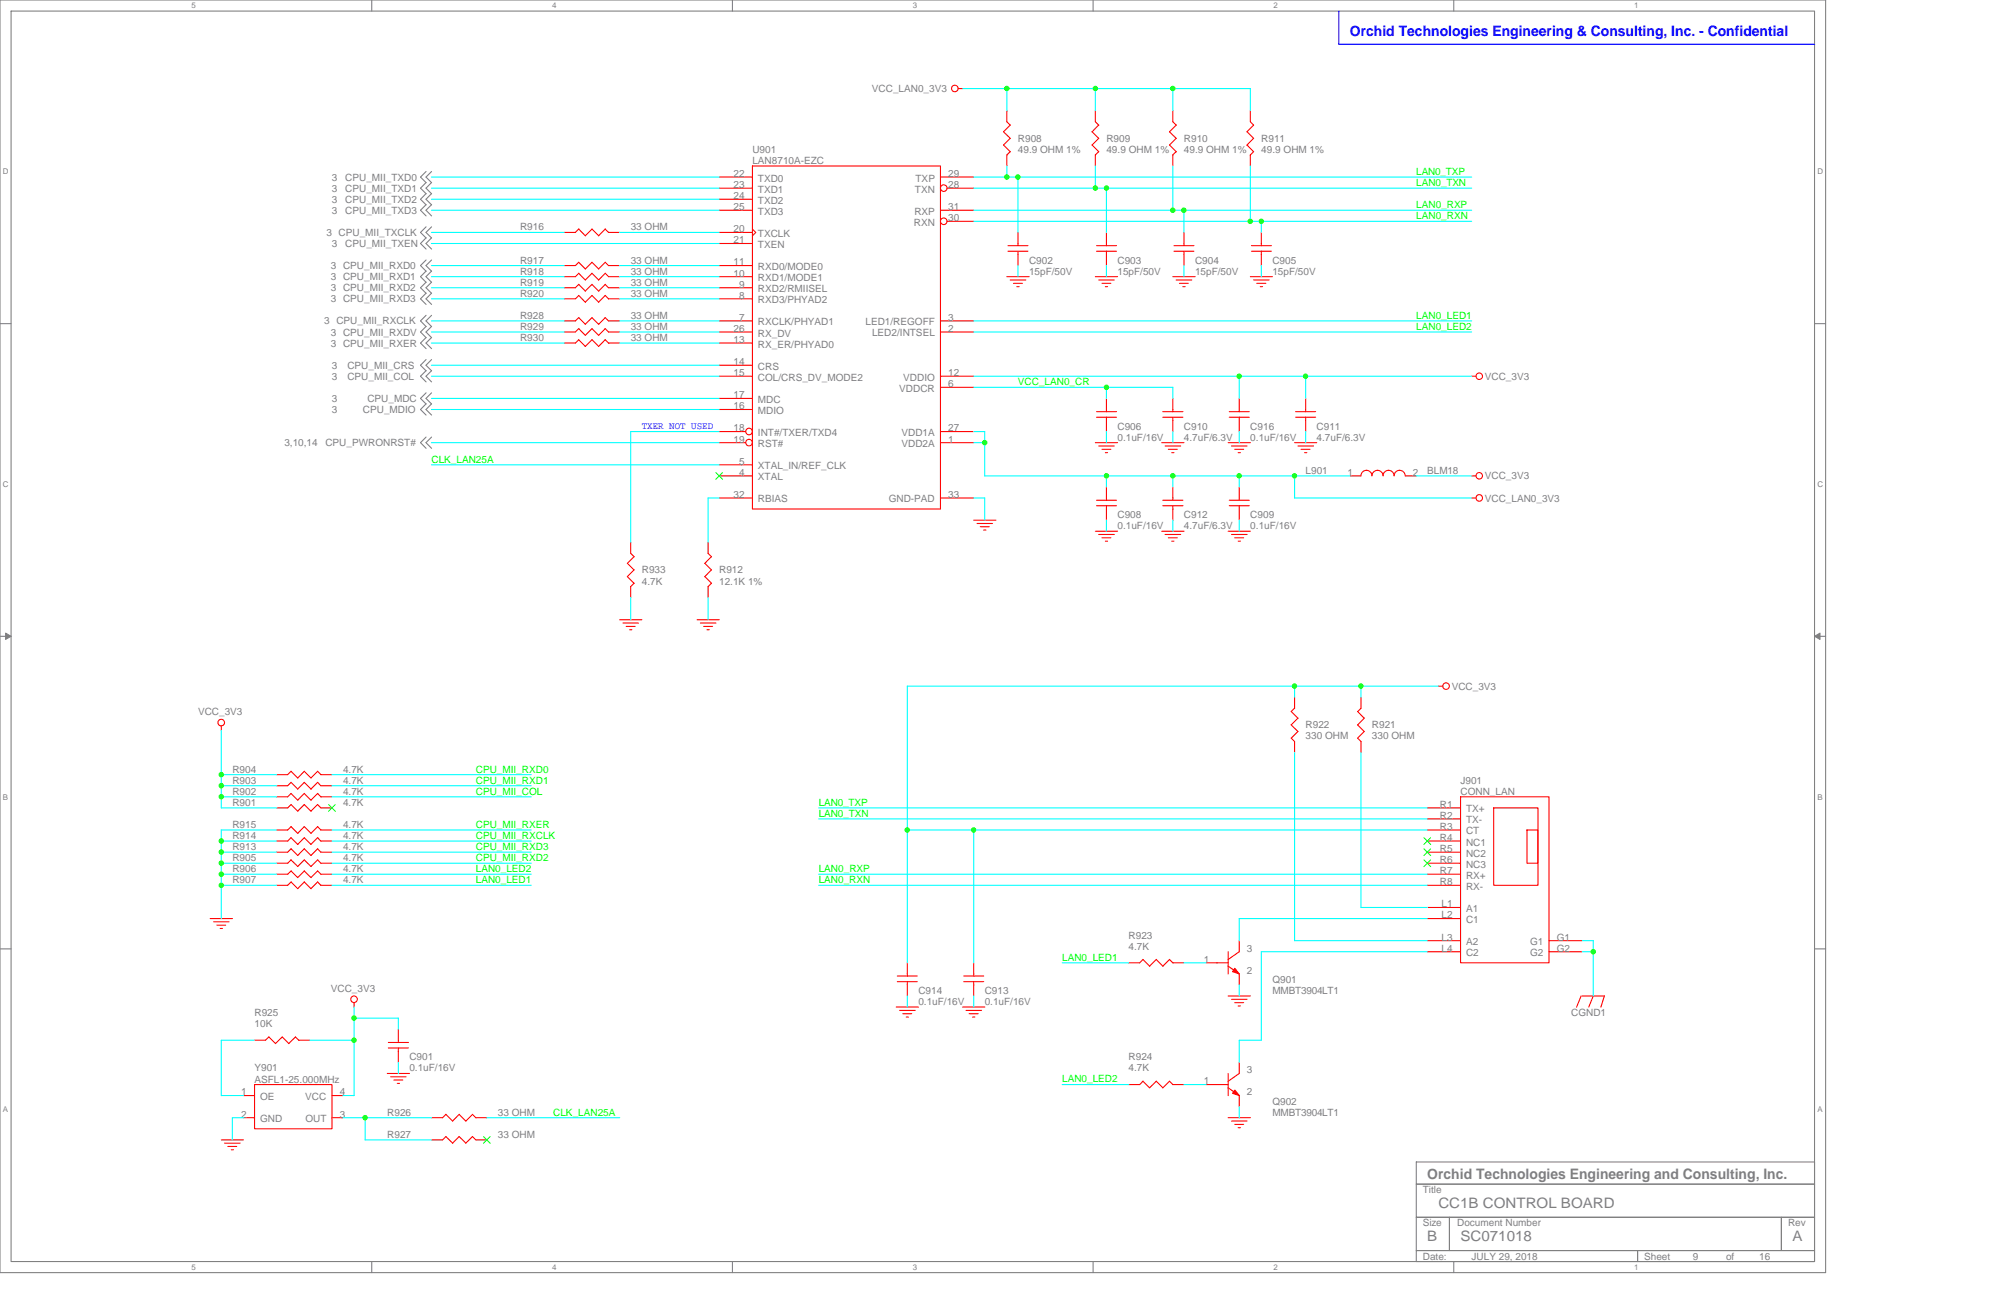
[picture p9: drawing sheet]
<svg xmlns="http://www.w3.org/2000/svg" width="432mm" height="279mm" viewBox="0 0 432 279" stroke-linecap="round" stroke-linejoin="round" font-family="sans-serif">
<path d="M0 0h394v274.6h-394zM2.4 2.4h389.2v269.8h-389.2z" fill="none" stroke="#808080" stroke-width=".23"/>
<g fill="#fff">
<path d="M41.3 .3h.9v1.8h-.9z"/>
<path d="M41.3 272.4h.9v1.9h-.9z"/>
</g>
<path d="M80.2 0v2.4M80.2 272.2v2.4" fill="none" stroke="#808080" stroke-width=".23"/>
<g fill="#fff">
<path d="M119.1 .3h1v1.8h-1z"/>
<path d="M119.1 272.4h1v1.9h-1z"/>
</g>
<path d="M158.1 0v2.4M158.1 272.2v2.4" fill="none" stroke="#808080" stroke-width=".23"/>
<g fill="#fff">
<path d="M197 .3h.9v1.8h-.9z"/>
<path d="M197 272.4h.9v1.9h-.9z"/>
</g>
<path d="M235.9 0v2.4M235.9 272.2v2.4" fill="none" stroke="#808080" stroke-width=".23"/>
<g fill="#fff">
<path d="M274.8 .3h.9v1.8h-.9z"/>
<path d="M274.8 272.4h.9v1.9h-.9z"/>
</g>
<path d="M313.7 0v2.4M313.7 272.2v2.4" fill="none" stroke="#808080" stroke-width=".23"/>
<g fill="#fff">
<path d="M352.6 .3h.9v1.8h-.9z"/>
<path d="M352.6 272.4h.9v1.9h-.9z"/>
<path d="M.6 36.1h1.2v1.9h-1.2z"/>
<path d="M392.2 36.1h1.2v1.9h-1.2z"/>
<path d="M.6 103.5h1.2v1.9h-1.2z"/>
<path d="M392.2 103.5h1.2v1.9h-1.2z"/>
</g>
<path d="M0 69.8h2.4M391.6 69.8h2.4" fill="none" stroke="#808080" stroke-width=".23"/>
<g fill="#fff">
<path d="M.6 171h1.1v1.9h-1.1z"/>
<path d="M392.2 171h1.1v1.9h-1.1z"/>
</g>
<path d="M0 137.3h2.4M391.6 137.3h2.4" fill="none" stroke="#808080" stroke-width=".23"/>
<g fill="#808080" stroke="#808080" stroke-width=".22">
<path d="M1.2 136.6l1.2 .7-1.2 .7z"/>
<path d="M391.6 137.3l1.1-.7v1.4z"/>
</g>
<g fill="#fff">
<path d="M.6 238.4h1.1v1.9h-1.1z"/>
<path d="M392.2 238.4h1.1v1.9h-1.1z"/>
</g>
<g fill="none" stroke="#808080" stroke-width=".23">
<path d="M91.9 37l-1.2 1.2 1.2 1.2M91.9 39.4l-1.2 1.2 1.2 1.2M93.1 37l-1.2 1.2 1.2 1.2M93.1 39.4l-1.2 1.2 1.2 1.2M91.9 56.1l-1.2 1.2 1.2 1.2M91.9 58.5l-1.2 1.2 1.2 1.2M91.9 41.8l-1.2 1.2 1.2 1.2M91.9 44.2l-1.2 1.2 1.2 1.2M91.9 48.9l-1.2 1.2 1.2 1.3M91.9 51.3l-1.2 1.2 1.2 1.2M93.1 56.1l-1.2 1.2 1.2 1.2M93.1 58.5l-1.2 1.2 1.2 1.2"/>
<path d="M93.1 41.8l-1.2 1.2 1.2 1.2M93.1 44.2l-1.2 1.2 1.2 1.2M93.1 48.9l-1.2 1.2 1.2 1.3M93.1 51.3l-1.2 1.2 1.2 1.2M91.9 60.9l-1.2 1.2 1.2 1.2M91.9 63.2l-1.2 1.3 1.2 1.2M91.9 68l-1.2 1.2 1.2 1.3M91.9 70.4l-1.2 1.2 1.2 1.3-1.2 1.1 1.2 1.2M91.9 80l-1.2 1.2 1.2 1.2M91.9 77.6l-1.2 1.2 1.2 1.2M93.1 60.9l-1.2 1.2 1.2 1.2M93.1 63.2l-1.2 1.3 1.2 1.2"/>
<path d="M93.1 68l-1.2 1.2 1.2 1.3M93.1 70.4l-1.2 1.2 1.2 1.3-1.2 1.1 1.2 1.2M93.1 80l-1.2 1.2 1.2 1.2M93.1 77.6l-1.2 1.2 1.2 1.2M91.9 84.8l-1.2 1.2 1.2 1.2M91.9 87.1l-1.2 1.2 1.2 1.3M91.9 94.3l-1.2 1.2 1.2 1.2M93.1 84.8l-1.2 1.2 1.2 1.2M93.1 87.1l-1.2 1.2 1.2 1.3M93.1 94.3l-1.2 1.2 1.2 1.2M0 204.7h2.4M391.6 204.7h2.4"/>
<path d="M305.6 250.7h86v4.8h-86zM305.6 255.5h86v7.1h-86zM305.6 262.6h7.2v7.2h-7.2zM305.6 269.8h47.8v2.4h-47.8zM312.8 262.6h71.6v7.2h-71.6zM353.4 269.8h38.2v2.4h-38.2zM384.4 262.6h7.2v7.2h-7.2z"/>
</g>
<path d="M288.9 2.4v7.2l102.7-.1" fill="none" stroke="#00f" stroke-width=".23"/>
<g fill="none" stroke="#f00" stroke-width=".23">
<path d="M206.8 19.1h1M155.2 38.2h7.2M162.4 35.8h40.5v74h-40.5zM202.9 38.2h7.2M217.3 23.9v2.4l.7 .7M217.3 33.4v2.4M218 27l-1.5 1.4 1.5 1.5M218 29.8l-1.5 1.5 1.5 1.4-.7 .7M236.4 23.9v2.4l.7 .7M237.1 27l-1.5 1.4 1.5 1.5M237.1 29.8l-1.5 1.5 1.5 1.4-.8 .7 .1 2.4M253.1 23.9v2.4l.7 .7"/>
<path d="M253.8 29.8l-1.4 1.5 1.4 1.4-.7 .7v2.4M253.8 27l-1.5 1.4 1.5 1.5M269.8 23.9v2.4l.7 .7M270.5 27l-1.4 1.4 1.4 1.5M270.5 29.8l-1.4 1.5 1.4 1.4M270.5 32.7l-.7 .7v2.4M121.8 59.7h2.4l.7-.8 1.4 1.5M121.8 57.3h2.4l.7-.7 1.4 1.4M121.8 50.1h2.4l.7-.7 1.4 1.5M126.3 58l1.5-1.4 1.4 1.4M131.3 59.7h2.4M131.3 57.3h2.4"/>
<path d="M131.3 50.1h2.4M131.3 57.3l-.7-.7-1.4 1.4M131.3 50.2l-.7-.8-1.4 1.5-1.4-1.5-1.5 1.5M131.3 59.7l-.7-.8-1.4 1.5-1.4-1.5-1.5 1.5M155.2 59.7h7.2M155.2 57.3h7.2M155.2 50.1h7.2M155.2 40.6h7.2M155.2 43h7.2M155.2 45.4h7.2M155.2 52.5h7.2M162.4 49.4l.7 .7-.7 .8"/>
<path d="M202.9 45.4h7.2M204.4 40.6h5.7M204.4 47.8h5.7M217.3 59.7h4.8M217.5 54.2h4.3M217.5 53h4.3M219.7 50.1v2.9M219.7 54.2v3.1M236.4 59.7h4.8M236.6 54.2h4.3M236.6 53h4.3M238.8 50.1v2.9"/>
<path d="M238.8 54.2v3.1M253.1 59.7h4.8M253.3 54.2h4.3M253.3 53h4.3M255.5 50.1v2.9M255.5 54.2v3.1M269.8 59.7h4.8M270 54.2h4.4M270 53h4.4M272.2 50.1v2.9M272.2 54.2v3.1M121.8 71.6h2.4l.7-.7 1.4 1.5"/>
<path d="M121.8 69.2h2.4l.7-.7 1.4 1.5M121.8 62.1h2.4l.7-.8 1.4 1.5M124.9 73.3l1.4 1.5M124.9 63.8l1.4 1.4M124.9 73.3l-.7 .7h-2.4M124.9 63.7l-.7 .8h-2.4M126.3 62.8l1.5-1.5 1.4 1.5M127.7 73.3l1.5 1.5M127.7 63.8l1.5 1.4M127.8 73.3l-1.5 1.4M127.8 63.7l-1.5 1.5M130.6 73.3l.7 .7"/>
<path d="M130.6 63.8l.7 .7M130.6 73.3l-1.4 1.4M130.6 63.7l-1.4 1.5M131.3 71.6h2.4M131.3 74h2.4M131.3 69.2h2.4M131.3 62.1h2.4M131.3 64.5h2.4M131.3 71.6l-.7-.7-1.4 1.5-1.4-1.5-1.5 1.4M131.3 69.3l-.7-.8-1.4 1.5-1.4-1.5-1.5 1.5M131.3 62.1l-.7-.8-1.4 1.5M155.2 71.6h7.2"/>
<path d="M155.2 74h7.2M155.2 69.2h7.2M155.2 62.1h7.2M155.2 64.5h7.2M155.2 78.8h7.2M202.9 71.6h7.2M202.9 69.2h7.2M218 60.4h3.4M218.7 61.1h1.9M219.4 61.8h.5M237.1 60.4h3.4M237.8 61.1h1.9"/>
<path d="M238.5 61.8h.5M253.8 60.4h3.4M254.5 61.1h1.9M255.2 61.8h.5M270.5 60.4h3.4M271.2 61.1h2M271.9 61.8h.6M155.2 81.2h7.2M155.2 95.5h5.7M155.2 86h7.2M155.2 88.3h7.2M155.2 93.1h5.7"/>
<path d="M202.9 81.2h7.2M202.9 95.5h7.2M202.9 93.1h7.2M202.9 83.6h7.2M236.4 95.5h4.8M236.6 90h4.3M236.6 88.8h4.3M237.1 96.2h3.4M237.8 96.9h1.9M238.5 97.7h.5M238.8 86v2.8M238.8 90v3.1"/>
<path d="M250.7 95.5h4.8M250.9 90h4.4M250.9 88.8h4.4M251.4 96.2h3.4M252.1 96.9h1.9M252.9 97.7h.4M253.1 86v2.8M253.1 90v3.1M265 95.5h4.8M265.3 90h4.3M265.3 88.8h4.3M265.7 96.2h3.4"/>
<path d="M266.4 96.9h2M267.2 97.7h.5M267.4 86v2.8M267.4 90v3.1M279.4 95.5h4.7M279.6 90h4.3M279.6 88.8h4.3M280.1 96.2h3.3M280.8 96.9h1.9M281.5 97.7h.5M281.7 86v2.8M281.7 90v3.1"/>
<path d="M317.5 81.2h1M136.1 117v2.4l.7 .7M152.8 117v2.4l.7 .7M155.2 102.7h7.2M155.2 107.4h7.2M155.2 100.3h7.2M202.9 107.4h7.2M210.1 112.2h4.8M210.8 112.9h3.4M211.5 113.6h2M212.3 114.4h.5M236.4 114.6h4.8"/>
<path d="M236.6 109.1h4.3M236.6 107.9h4.3M237.1 115.3h3.4M237.8 116h1.9M238.5 116.8h.5M238.8 105.1v2.8M238.8 109.1v3.1M250.7 114.6h4.8M250.9 109.1h4.4M250.9 107.9h4.4M251.4 115.3h3.4M252.1 116h1.9"/>
<path d="M252.9 116.8h.4M253.1 105.1v2.8M253.1 109.1v3.1M265 114.6h4.8M265.3 109.1h4.3M265.3 107.9h4.3M265.7 115.3h3.4M266.4 116h2M267.2 116.8h.5M267.4 105.1v2.8M267.4 109.1v3.1M291.3 102.7h2.4a1.17 1.17 0 0 1 1.2-1.2 1.2 1.2 0 0 1 1.2 1.2 1.2 1.2 0 0 1 1.2-1.2 1.2 1.2 0 0 1 1.1 1.2 1.2 1.2 0 0 1 1.2-1.2 1.2 1.2 0 0 1 1.2 1.2 1.2 1.2 0 0 1 1.2-1.2 1.2 1.2 0 0 1 1.2 1.2h2.4"/>
<path d="M317.5 102.7h1M317.5 107.4h1M133.7 133.7h4.8M134.4 134.4h3.4M135.1 135.1h2M135.9 135.9h.5M136.1 126.6v2.3M136.8 120.1l-1.4 1.5 1.4 1.4M136.8 123l-1.4 1.4 1.4 1.5M136.8 125.8l-.7 .8M150.4 133.7h4.8M151.1 134.4h3.4"/>
<path d="M151.8 135.1h2M152.6 135.9h.5M153.5 120.1l-1.4 1.5 1.4 1.4M153.5 123l-1.4 1.4 1.4 1.5-.7 .7v2.3M47.8 156.6v1M278.6 153.5l1.5 1.4-1.5 1.5 1.5 1.4-1.5 1.4 .8 .8v2.4M279.4 150.4v2.4M279.4 152.8l-.8 .7M292.9 159.2l.8 .8v2.4M292.9 156.4l1.5 1.4-1.4 1.5M292.9 153.5l1.5 1.4-1.4 1.5M293.7 150.4v2.4l-.7 .7"/>
<path d="M310.4 148h.9M62.8 166.4l1.5 1.5M62.8 173.6l-.7 .7h-2.4M62.8 168.8l-.7 .7h-2.4M62.8 166.4l-.7 .7h-2.4M62.8 178.3l-.7 .8h-2.4M62.8 171.2l-.7 .7h-2.4M65.7 166.4l1.4 1.5M65.7 173.6l-1.4 1.4-1.5-1.4M65.7 166.4l-1.5 1.5M68.5 173.6l.8 .7M68.5 168.8l.8 .7"/>
<path d="M68.5 166.4l.8 .8M68.5 178.4l.8 .7M68.5 171.2l.8 .7M68.6 173.6l-1.5 1.4-1.4-1.4M68.6 168.8l-1.5 1.5-1.4-1.5-1.4 1.5-1.5-1.5M68.6 166.4l-1.5 1.5M68.6 178.3l-1.5 1.5-1.4-1.5-1.4 1.5-1.5-1.4M68.6 171.2l-1.5 1.5-1.4-1.5-1.4 1.5-1.5-1.5M69.2 169.5h2.4M69.2 167.1h2.4M69.2 179.1h2.4M69.2 174.3h2.4"/>
<path d="M69.2 171.9h2.4M308 179.1h7.2M308 174.3h7.2M308 176.7h7.2M315.2 171.9h19.1v35.8h-19.1zM322.3 174.3h9.6v16.7h-9.6zM329.5 179.1h2.4v7.1h-2.4zM45.4 198.2h4.8M46.1 198.9h3.3M46.8 199.6h1.9M62.8 183.1l1.5 1.5M62.8 185.5l1.5 1.5"/>
<path d="M62.8 180.7l-.7 .8h-2.4M62.8 190.3l-.7 .7h-2.4M62.8 183.1l-.7 .8h-2.4M62.8 185.5l-.7 .7h-2.4M62.8 187.9l-.7 .7h-2.4M64.2 186.9l1.5-1.4 1.4 1.5M65.7 183.1l1.4 1.5M65.7 183.1l-1.5 1.5M68.5 180.7l.8 .8M68.5 190.3l.8 .7M68.5 183.1l.8 .8M68.5 185.5l.8 .8"/>
<path d="M68.5 187.9l.8 .7M68.6 180.7l-1.5 1.5-1.4-1.5-1.4 1.5-1.5-1.5M68.6 190.3l-1.5 1.4-1.4-1.4-1.4 1.4-1.5-1.4M68.6 183.1l-1.5 1.5M68.6 185.5l-1.5 1.4M68.6 187.9l-1.5 1.5-1.4-1.5-1.4 1.5-1.5-1.5M69.2 183.9h2.4M69.2 181.5h2.4M69.2 186.2h2.4M69.2 188.6h2.4M69.2 191h2.4M308 198.2h7.2"/>
<path d="M308 183.9h7.2M308 181.5h7.2M308 186.2h7.2M308 188.6h7.2M308 191h7.2M308 195.8h7.2M47.5 200.3h.5M76.4 216.3v1M193.4 217.3h4.8M193.6 211.8h4.4M193.6 210.6h4.4M194.1 218h3.4"/>
<path d="M194.8 218.7h1.9M195.6 219.4h.4M195.8 207.7v2.9M195.8 211.8v3.1M207.7 217.3h4.8M208 211.8h4.3M208 210.6h4.3M208.4 218h3.4M209.1 218.7h2M209.9 219.4h.5M210.1 207.7v2.9M210.1 211.8v3.1"/>
<path d="M243.5 207.7h2.4l.8-.7 1.4 1.5M248.1 208.4l1.4-1.4 1.5 1.5M253.1 207.7h2.4M253.1 207.8l-.7-.8-1.5 1.4M260.2 207.7h4.8M265 214.9h4.8M265 208.4l2.4 1.7v2.4M265 205.3v4.8M265.7 215.6h3.4M266.4 216.3h2M267.2 217h.5M267.4 202.9v2.4l-2.4 1.7"/>
<path d="M308 202.9h7.2M308 205.3h7.2M334.3 202.9h7.1M334.3 205.3h7.1M341.2 214.9l-1 2.4M341.4 214.9h4.8M343.8 214.9l-1 2.4M346.2 214.9l-.7 2.4M52.5 236.4h2.4M54.9 234h16.7v9.5h-16.7zM58 223.7l1.5 1.5M58 223.7l-.7 .7h-2.4"/>
<path d="M59.5 225.1l1.4-1.4 1.4 1.5M64.5 224.4h2.4M64.5 224.5l-.7-.8-1.5 1.4M71.6 236.4h2.4M83.6 231.6h4.8M83.8 226.1h4.3M83.8 224.9h4.3M84.3 232.3h3.4M85 233h1.9M85.7 233.7h.5M86 226.1v3.1M86 222.1v2.8"/>
<path d="M243.5 234h2.4l.8-.7 1.4 1.4M248.1 234.7l1.4-1.4 1.5 1.4M253.1 234h2.4M253.1 234l-.7-.7-1.5 1.4M260.2 234h4.8M265 234.7l2.4 1.7M265 231.6v4.8M267.4 229.2v2.4l-2.4 1.7M267.4 236.4v2.4M47.8 245.9h4.8M48.5 246.6h3.3M49.2 247.4h1.9"/>
<path d="M49.9 248.1h.5M52.5 241.2h2.4M71.6 241.2h2.4M93.1 245.9h2.4l.7-.7 1.5 1.5M96.2 240.4l1.5 1.5M96.2 240.4l-.7 .8h-2.4M97.7 246.6l1.4-1.4 1.4 1.5M99.1 240.4l1.4 1.5M99.1 240.4l-1.4 1.5M102 240.4l.7 .8M102 240.4l-1.5 1.5M102.7 241.2h2.4"/>
<path d="M102.7 245.9h2.4M102.7 246l-.7-.8-1.5 1.4M265 241.2h4.8M265.7 241.9h3.4M266.4 242.6h2M267.2 243.3h.5"/>
<circle cx="206" cy="19.1" r=".71"/>
<circle cx="203.7" cy="40.6" r=".71"/>
<circle cx="203.7" cy="47.7" r=".71"/>
<circle cx="161.6" cy="95.5" r=".71"/>
<circle cx="161.6" cy="93.1" r=".71"/>
<circle cx="319.2" cy="81.2" r=".7"/>
<circle cx="319.2" cy="107.4" r=".7"/>
<circle cx="319.2" cy="102.7" r=".7"/>
<circle cx="47.7" cy="155.9" r=".71"/>
<circle cx="312" cy="148" r=".71"/>
<circle cx="76.4" cy="215.6" r=".71"/>
</g>
<path d="M154.5 102l1.4 1.4M155.9 102l-1.4 1.4M70.9 173.6l1.5 1.4M72.3 173.6l-1.4 1.4M307.3 180.7l1.4 1.5M307.3 183.1l1.4 1.5M307.3 185.5l1.4 1.5M308.7 180.7l-1.4 1.5M308.7 183.1l-1.4 1.5M308.7 185.5l-1.4 1.5M104.3 245.2l1.5 1.5M105.8 245.2l-1.5 1.5" fill="none" stroke="#0f0" stroke-width=".22"/>
<g fill="#f00" stroke="#f00" stroke-width=".23">
<path d="M266.5 235.2l.9 1.2-1.4-.5z" fill-rule="evenodd"/>
<path d="M266.5 208.9l.9 1.2-1.4-.5z" fill-rule="evenodd"/>
</g>
<g fill="none" stroke="#0ff" stroke-width=".23">
<path d="M207.7 19.1h62.1M217.3 19.1v4.8M236.4 19.1v4.8M253.1 19.1v4.8M269.8 19.1v4.8M93.1 38.2h62.1M217.3 35.8v2.4M219.7 38.2v11.9M236.4 35.8v4.8M253.1 35.8v9.6M269.8 35.8v12M317.6 38.2h-107.5"/>
<path d="M93.1 50.1h28.7M93.1 57.3h28.7M93.1 59.7h28.7M93.1 45.4h62.1M93.1 40.6h62.1M93.1 43h62.1M93.1 52.5h62.1M133.7 50.1h21.5M133.7 57.3h21.5M133.7 59.7h21.5M210.1 40.6h107.5M219.7 57.3v2.4"/>
<path d="M238.8 40.6v9.5M238.8 57.3v2.4M255.5 57.3v2.4M255.5 45.3v4.8M272.2 47.7v2.4M272.2 57.3v2.4M317.6 45.4h-107.5M317.6 47.8h-107.5M93.1 69.2h28.7M93.1 71.6h28.7M93.1 62.1h28.7M93.1 64.5h28.7"/>
<path d="M93.1 74h28.7M93.1 78.8h62.1M133.7 69.2h21.5M133.7 71.6h21.5M133.7 62.1h21.5M133.7 64.5h21.5M133.7 74h21.5M210.1 69.2h107.5M210.1 71.6h107.5M93.1 95.5h62.1M93.1 81.2h62.1M93.1 86h62.1"/>
<path d="M93.1 88.3h62.1M136.1 93.1h19.1M136.1 93.1v23.9M210.1 93.1h2.4v9.6M210.1 81.2h107.5M210.1 83.6h43M210.1 95.5h2.4M238.8 83.5v2.5M238.8 93.1v2.4M253.1 83.6v2.4M253.1 93.1v2.4M267.4 93.1v2.4"/>
<path d="M267.4 81.2v4.8M281.7 93.1v2.4M281.7 81.2v4.8M93.1 100.3h62.1M152.8 107.4h2.4M152.8 107.4v9.6M210.1 107.4h2.4M212.5 102.7h78.8M212.5 107.4v4.8M238.8 102.7v2.4M238.8 112.2v2.4M253.1 102.7v2.4"/>
<path d="M253.1 112.2v2.4M267.4 102.7v2.4M267.4 112.2v2.4M279.4 102.7v4.7h38.2M305.6 102.7h12M136.1 128.9v4.8M152.8 128.9v4.8M47.8 157.6v16.7h11.9M279.4 148v2.4M293.7 148v2.4M310.4 148h-114.6v59.7M47.7 171.9h12"/>
<path d="M47.7 167.1h12M47.8 169.5h11.9M59.7 179.1l-11.9-.1v19.2M71.6 179.1h43M71.6 167.1h43M71.6 169.5h43M71.6 171.9h43M176.7 174.3h131.3M176.7 176.7h131.3M210.1 179v28.7M279.4 162.4v40.6l28.6-.1M293.7 162.4v33.4"/>
<path d="M308 179.1h-112.2M47.7 181.5h12M47.7 183.9h12M47.7 188.6h12M47.7 191h12M47.8 186.2h11.9M71.6 181.5h43M71.6 183.9h43M71.6 188.6h43M71.6 191h43M71.6 186.2h43M176.7 188.6h131.3"/>
<path d="M176.7 191h131.3M293.7 195.8h14.3M308 198.2h-40.6v4.8M76.4 219.7h9.6M76.4 217.3v19.1M86 219.7v2.4M195.8 214.9v2.4M210.1 214.9v2.4M229.2 207.7h14.4M255.5 207.7h4.8M267.4 212.5v2.4M308 205.3h-35.8v19.1"/>
<path d="M341.4 202.9h2.4M341.4 205.3h2.4M343.8 202.9v12M47.8 236.4h4.8M54.9 224.4h-7.1v12M66.8 224.4h9.6M74 236.4h2.4M86 229.2v2.4M229.2 234h14.4M255.5 234h4.8M267.4 238.7v2.5M272.2 224.4h-4.8v4.8"/>
<path d="M52.6 241.2l-2.5-.1v4.8M74 241.2h19.1M78.8 245.9h14.3M78.8 241.1v4.8M105.1 241.2h28.6"/>
</g>
<g fill="#0f0" stroke="#0f0" stroke-width=".23">
<circle cx="217.3" cy="19.1" r=".47"/>
<circle cx="253.1" cy="19.1" r=".47"/>
<circle cx="236.4" cy="19.1" r=".47"/>
<circle cx="47.7" cy="188.6" r=".47"/>
<circle cx="47.7" cy="191" r=".47"/>
<circle cx="47.7" cy="186.2" r=".47"/>
<circle cx="47.7" cy="169.5" r=".47"/>
<circle cx="267.4" cy="81.2" r=".47"/>
<circle cx="238.8" cy="83.6" r=".47"/>
<circle cx="279.3" cy="102.7" r=".47"/>
<circle cx="212.5" cy="95.5" r=".47"/>
<circle cx="238.8" cy="102.7" r=".47"/>
<circle cx="253.1" cy="102.7" r=".47"/>
<circle cx="267.4" cy="102.7" r=".47"/>
<circle cx="47.7" cy="183.8" r=".47"/>
<circle cx="47.7" cy="181.4" r=".47"/>
<circle cx="76.4" cy="219.6" r=".47"/>
<circle cx="78.8" cy="241.1" r=".47"/>
<circle cx="76.4" cy="224.4" r=".47"/>
<circle cx="219.6" cy="38.2" r=".47"/>
<circle cx="255.5" cy="45.4" r=".47"/>
<circle cx="47.7" cy="167.1" r=".47"/>
<circle cx="47.7" cy="171.9" r=".47"/>
<circle cx="272.2" cy="47.7" r=".47"/>
<circle cx="217.3" cy="38.2" r=".48"/>
<circle cx="236.4" cy="40.6" r=".47"/>
<circle cx="238.8" cy="40.6" r=".47"/>
<circle cx="269.8" cy="47.7" r=".47"/>
<circle cx="253.1" cy="45.4" r=".47"/>
<circle cx="281.7" cy="81.2" r=".47"/>
<circle cx="343.8" cy="205.3" r=".47"/>
<circle cx="293.7" cy="148" r=".47"/>
<circle cx="210.1" cy="179.1" r=".47"/>
<circle cx="279.3" cy="148" r=".47"/>
<circle cx="195.8" cy="179.1" r=".47"/>
</g>
<text font-size="3.1" fill="#00f" x="291.3" y="7.7">Orchid Technologies Engineering &amp; Consulting, Inc. - Confidential</text>
<g font-size="3.1" fill="#808080">
<text x="308" y="254.3">Orchid Technologies Engineering and Consulting, Inc.</text>
<text x="310.4" y="260.7">CC1B CONTROL BOARD</text>
<text x="308" y="267.8">B</text>
<text x="315.2" y="267.8">SC071018</text>
<text x="386.8" y="267.8">A</text>
</g>
<g font-size="2.2" fill="#808080">
<text x="188.2" y="19.9">VCC_LAN0_3V3</text>
<text x="162.4" y="33">U901</text>
<text x="162.4" y="35.4">LAN8710A-EZC</text>
<text x="219.7" y="30.6">R908</text>
<text x="219.7" y="33">49.9 OHM 1%</text>
<text x="238.8" y="30.6">R909</text>
<text x="238.8" y="33">49.9 OHM 1%</text>
<text x="255.5" y="30.6">R910</text>
<text x="255.5" y="33">49.9 OHM 1%</text>
<text x="272.2" y="30.6">R911</text>
<text x="272.2" y="33">49.9 OHM 1%</text>
<text x="71.6" y="39">3</text>
<text x="71.6" y="41.3">3</text>
<text x="74.5" y="39">CPU_MII_TXD0</text>
<text x="74.5" y="41.3">CPU_MII_TXD1</text>
<text x="158.3" y="38.2">22</text>
<text x="158.3" y="40.6">23</text>
<text x="163.6" y="39.2">TXD0</text>
<text x="163.6" y="41.6">TXD1</text>
<text x="197.4" y="41.6">TXN</text>
<text x="197.6" y="39.2">TXP</text>
<text x="204.6" y="38.2">29</text>
<text x="204.6" y="40.6">28</text>
<text x="71.6" y="43.7">3</text>
<text x="71.6" y="46.1">3</text>
<text x="74.5" y="43.7">CPU_MII_TXD2</text>
<text x="74.5" y="46.1">CPU_MII_TXD3</text>
<text x="158.3" y="43">24</text>
<text x="158.3" y="45.3">25</text>
<text x="163.6" y="44">TXD2</text>
<text x="163.6" y="46.3">TXD3</text>
<text x="197.3" y="46.3">RXP</text>
<text x="204.6" y="45.3">31</text>
<text x="204.6" y="47.7">30</text>
<text x="70.4" y="50.9">3 CPU_MII_TXCLK</text>
<text x="71.6" y="53.3">3</text>
<text x="74.5" y="53.3">CPU_MII_TXEN</text>
<text x="112.2" y="49.7">R916</text>
<text x="136.1" y="49.7">33 OHM</text>
<text x="158.3" y="50.1">20</text>
<text x="158.3" y="52.5">21</text>
<text x="163.6" y="51.1">TXCLK</text>
<text x="163.6" y="53.5">TXEN</text>
<text x="197.2" y="48.7">RXN</text>
<text x="71.4" y="58.1">3 CPU_MII_RXD0</text>
<text x="112.2" y="56.9">R917</text>
<text x="112.2" y="59.2">R918</text>
<text x="136.1" y="56.9">33 OHM</text>
<text x="136.1" y="59.2">33 OHM</text>
<text x="158.3" y="57.3">11</text>
<text x="158.3" y="59.7">10</text>
<text x="163.6" y="58.3">RXD0/MODE0</text>
<text x="222.1" y="56.9">C902</text>
<text x="222.1" y="59.2">15pF/50V</text>
<text x="241.2" y="56.9">C903</text>
<text x="241.2" y="59.2">15pF/50V</text>
<text x="257.9" y="56.9">C904</text>
<text x="257.9" y="59.2">15pF/50V</text>
<text x="274.6" y="56.9">C905</text>
<text x="274.6" y="59.2">15pF/50V</text>
<text x="71.4" y="60.5">3 CPU_MII_RXD1</text>
<text x="71.4" y="62.8">3 CPU_MII_RXD2</text>
<text x="71.4" y="65.2">3 CPU_MII_RXD3</text>
<text x="112.2" y="61.6">R919</text>
<text x="112.2" y="64">R920</text>
<text x="136.1" y="61.6">33 OHM</text>
<text x="136.1" y="64">33 OHM</text>
<text x="159.5" y="62.1">9</text>
<text x="159.5" y="64.5">8</text>
<text x="163.6" y="60.7">RXD1/MODE1</text>
<text x="163.6" y="63.1">RXD2/RMIISEL</text>
<text x="163.6" y="65.4">RXD3/PHYAD2</text>
<text x="70" y="70">3 CPU_MII_RXCLK</text>
<text x="112.2" y="71.2">R929</text>
<text x="112.2" y="68.8">R928</text>
<text x="136.1" y="71.2">33 OHM</text>
<text x="136.1" y="68.8">33 OHM</text>
<text x="158.3" y="71.6">26</text>
<text x="159.5" y="69.2">7</text>
<text x="163.6" y="70.2">RXCLK/PHYAD1</text>
<text x="186.8" y="70.2">LED1/REGOFF</text>
<text x="204.6" y="69.2">3</text>
<text x="204.6" y="71.6">2</text>
<text x="71.4" y="72.4">3 CPU_MII_RXDV</text>
<text x="71.4" y="74.8">3 CPU_MII_RXER</text>
<text x="112.2" y="73.6">R930</text>
<text x="136.1" y="73.6">33 OHM</text>
<text x="158.3" y="74">13</text>
<text x="163.6" y="72.6">RX_DV</text>
<text x="163.6" y="75">RX_ER/PHYAD0</text>
<text x="188.2" y="72.6">LED2/INTSEL</text>
<text x="71.6" y="81.9">3</text>
<text x="71.6" y="79.5">3</text>
<text x="75" y="81.9">CPU_MII_COL</text>
<text x="75" y="79.5">CPU_MII_CRS</text>
<text x="158.3" y="78.8">14</text>
<text x="158.3" y="81.2">15</text>
<text x="163.6" y="79.8">CRS</text>
<text x="163.6" y="82.1">COL/CRS_DV_MODE2</text>
<text x="194.9" y="82.1">VDDIO</text>
<text x="204.6" y="81.2">12</text>
<text x="204.6" y="83.5">6</text>
<text x="320.4" y="81.9">VCC_3V3</text>
<text x="71.6" y="89.1">3</text>
<text x="71.6" y="86.7">3</text>
<text x="78.3" y="89.1">CPU_MDIO</text>
<text x="79.3" y="86.7">CPU_MDC</text>
<text x="158.3" y="85.9">17</text>
<text x="158.3" y="88.3">16</text>
<text x="163.6" y="86.9">MDC</text>
<text x="163.6" y="89.3">MDIO</text>
<text x="194.1" y="84.5">VDDCR</text>
<text x="158.3" y="93.1">18</text>
<text x="158.3" y="95.5">19</text>
<text x="163.6" y="94.1">INT#/TXER/TXD4</text>
<text x="194.5" y="94.1">VDD1A</text>
<text x="204.6" y="93.1">27</text>
<text x="204.6" y="95.5">1</text>
<text x="241.2" y="92.7">C906</text>
<text x="241.2" y="95.1">0.1uF/16V</text>
<text x="255.5" y="92.7">C910</text>
<text x="255.5" y="95.1">4.7uF/6.3V</text>
<text x="269.8" y="92.7">C916</text>
<text x="269.8" y="95.1">0.1uF/16V</text>
<text x="284.1" y="92.7">C911</text>
<text x="284.1" y="95.1">4.7uF/6.3V</text>
<text x="61.4" y="96.3">3,10,14</text>
<text x="70.2" y="96.3">CPU_PWRONRST#</text>
<text x="159.5" y="100.3">5</text>
<text x="163.6" y="96.5">RST#</text>
<text x="163.6" y="101.3">XTAL_IN/REF_CLK</text>
<text x="194.5" y="96.5">VDD2A</text>
<text x="158.3" y="107.4">32</text>
<text x="159.5" y="102.7">4</text>
<text x="163.6" y="103.7">XTAL</text>
<text x="204.6" y="107.4">33</text>
<text x="281.7" y="102.2">L901</text>
<text x="290.8" y="102.7">1</text>
<text x="304.9" y="102.7">2</text>
<text x="308" y="102.2">BLM18</text>
<text x="320.4" y="103.4">VCC_3V3</text>
<text x="163.6" y="108.4">RBIAS</text>
<text x="191.8" y="108.4">GND-PAD</text>
<text x="241.2" y="111.8">C908</text>
<text x="255.5" y="111.8">C912</text>
<text x="269.8" y="111.8">C909</text>
<text x="320.4" y="108.2">VCC_LAN0_3V3</text>
<text x="241.2" y="114.2">0.1uF/16V</text>
<text x="255.5" y="114.2">4.7uF/6.3V</text>
<text x="269.8" y="114.2">0.1uF/16V</text>
<text x="138.5" y="123.7">R933</text>
<text x="155.2" y="123.7">R912</text>
<text x="138.5" y="126.1">4.7K</text>
<text x="155.2" y="126.1">12.1K 1%</text>
<text x="313.3" y="148.8">VCC_3V3</text>
<text x="42.7" y="154.3">VCC_3V3</text>
<text x="281.7" y="157.1">R922</text>
<text x="281.7" y="159.5">330 OHM</text>
<text x="296.1" y="157.1">R921</text>
<text x="296.1" y="159.5">330 OHM</text>
<text x="50.1" y="166.7">R904</text>
<text x="74" y="166.7">4.7K</text>
<text x="50.1" y="169.1">R903</text>
<text x="50.1" y="173.9">R901</text>
<text x="50.1" y="171.5">R902</text>
<text x="74" y="169.1">4.7K</text>
<text x="74" y="173.9">4.7K</text>
<text x="74" y="171.5">4.7K</text>
<text x="315.2" y="169.1">J901</text>
<text x="315.2" y="171.5">CONN_LAN</text>
<text x="50.1" y="178.6">R915</text>
<text x="74" y="178.6">4.7K</text>
<text x="310.7" y="174.3">R1</text>
<text x="310.7" y="176.7">R2</text>
<text x="310.7" y="179">R3</text>
<text x="316.4" y="175.3">TX+</text>
<text x="316.4" y="177.7">TX-</text>
<text x="50.1" y="183.4">R913</text>
<text x="50.1" y="181">R914</text>
<text x="50.1" y="185.8">R905</text>
<text x="74" y="183.4">4.7K</text>
<text x="74" y="181">4.7K</text>
<text x="74" y="185.8">4.7K</text>
<text x="310.7" y="181.4">R4</text>
<text x="310.7" y="183.8">R5</text>
<text x="316.4" y="180">CT</text>
<text x="316.4" y="182.4">NC1</text>
<text x="316.4" y="184.8">NC2</text>
<text x="50.1" y="188.2">R906</text>
<text x="50.1" y="190.6">R907</text>
<text x="74" y="188.2">4.7K</text>
<text x="74" y="190.6">4.7K</text>
<text x="310.7" y="188.6">R7</text>
<text x="310.7" y="191">R8</text>
<text x="310.7" y="186.2">R6</text>
<text x="316.4" y="189.6">RX+</text>
<text x="316.4" y="192">RX-</text>
<text x="316.4" y="187.2">NC3</text>
<text x="311.1" y="195.8">L1</text>
<text x="316.4" y="196.8">A1</text>
<text x="243.5" y="202.5">R923</text>
<text x="311.1" y="198.2">L2</text>
<text x="311.1" y="202.9">L3</text>
<text x="316.4" y="199.2">C1</text>
<text x="316.4" y="203.9">A2</text>
<text x="330.2" y="203.9">G1</text>
<text x="335.9" y="202.9">G1</text>
<text x="243.5" y="204.9">4.7K</text>
<text x="259.8" y="207.7">1</text>
<text x="269.1" y="205.3">3</text>
<text x="311.1" y="205.3">L4</text>
<text x="316.4" y="206.3">C2</text>
<text x="330.2" y="206.3">G2</text>
<text x="335.9" y="205.3">G2</text>
<text x="71.4" y="214">VCC_3V3</text>
<text x="198.2" y="214.4">C914</text>
<text x="212.5" y="214.4">C913</text>
<text x="269.1" y="210.1">2</text>
<text x="274.6" y="212.1">Q901</text>
<text x="274.6" y="214.4">MMBT3904LT1</text>
<text x="54.9" y="219.2">R925</text>
<text x="54.9" y="221.6">10K</text>
<text x="198.2" y="216.8">0.1uF/16V</text>
<text x="212.5" y="216.8">0.1uF/16V</text>
<text x="339" y="219.2">CGND1</text>
<text x="54.9" y="231.2">Y901</text>
<text x="54.9" y="233.6">ASFL1-25.000MHz</text>
<text x="88.3" y="228.8">C901</text>
<text x="88.3" y="231.2">0.1uF/16V</text>
<text x="243.5" y="228.8">R924</text>
<text x="243.5" y="231.2">4.7K</text>
<text x="259.8" y="234">1</text>
<text x="269.1" y="231.6">3</text>
<text x="52" y="236.3">1</text>
<text x="56.1" y="237.3">OE</text>
<text x="65.9" y="237.3">VCC</text>
<text x="73.3" y="236.3">4</text>
<text x="269.1" y="236.3">2</text>
<text x="274.6" y="238.3">Q902</text>
<text x="52" y="241.1">2</text>
<text x="56.1" y="242.1">GND</text>
<text x="65.9" y="242.1">OUT</text>
<text x="73.3" y="241.1">3</text>
<text x="83.6" y="245.5">R927</text>
<text x="83.6" y="240.7">R926</text>
<text x="107.4" y="245.5">33 OHM</text>
<text x="107.4" y="240.7">33 OHM</text>
<text x="274.6" y="240.7">MMBT3904LT1</text>
<text x="307" y="257.4">Title</text>
<text x="307" y="264.6">Size</text>
<text x="314.5" y="264.6">Document Number</text>
<text x="385.8" y="264.6">Rev</text>
<text x="307" y="271.8">Date:</text>
<text x="317.6" y="271.8">JULY 29, 2018</text>
<text x="354.8" y="271.8">Sheet</text>
<text x="365.3" y="271.8">9</text>
<text x="372.5" y="271.8">of</text>
<text x="379.6" y="271.8">16</text>
</g>
<g font-size="2.2" fill="#0f0">
<text x="305.6" y="37.8">LAN0_TXP</text>
<text x="305.6" y="40.2">LAN0_TXN</text>
<text x="305.6" y="44.9">LAN0_RXP</text>
<text x="305.6" y="47.3">LAN0_RXN</text>
<text x="305.6" y="68.8">LAN0_LED1</text>
<text x="305.6" y="71.2">LAN0_LED2</text>
<text x="219.7" y="83.1">VCC_LAN0_CR</text>
<text x="93.1" y="99.8">CLK_LAN25A</text>
<text x="102.7" y="166.7">CPU_MII_RXD0</text>
<text x="102.7" y="169.1">CPU_MII_RXD1</text>
<text x="102.7" y="171.5">CPU_MII_COL</text>
<text x="176.7" y="173.9">LAN0_TXP</text>
<text x="102.7" y="178.6">CPU_MII_RXER</text>
<text x="176.7" y="176.3">LAN0_TXN</text>
<text x="102.7" y="181">CPU_MII_RXCLK</text>
<text x="102.7" y="183.4">CPU_MII_RXD3</text>
<text x="102.7" y="185.8">CPU_MII_RXD2</text>
<text x="102.7" y="188.2">LAN0_LED2</text>
<text x="102.7" y="190.6">LAN0_LED1</text>
<text x="176.7" y="188.2">LAN0_RXP</text>
<text x="176.7" y="190.6">LAN0_RXN</text>
<text x="229.2" y="207.3">LAN0_LED1</text>
<text x="229.2" y="233.6">LAN0_LED2</text>
<text x="119.4" y="240.7">CLK_LAN25A</text>
</g>
<text font-size="2.2" fill="#00f" x="138.5" y="92.5">TXER NOT USED</text>
<g font-size="1.7" fill="#808080">
<text x="41.3" y="1.8">5</text>
<text x="119.1" y="1.8">4</text>
<text x="197" y="1.8">3</text>
<text x="274.8" y="1.8">2</text>
<text x="352.6" y="1.8">1</text>
<text x=".6" y="37.6">D</text>
<text x="392.2" y="37.6">D</text>
<text x=".6" y="105.1">C</text>
<text x="392.2" y="105.1">C</text>
<text x=".6" y="172.5">B</text>
<text x="392.2" y="172.5">B</text>
<text x=".6" y="240">A</text>
<text x="392.2" y="240">A</text>
<text x="41.3" y="274">5</text>
<text x="119.1" y="274">4</text>
<text x="197" y="274">3</text>
<text x="274.8" y="274">2</text>
<text x="352.6" y="274">1</text>
</g>
</svg>
